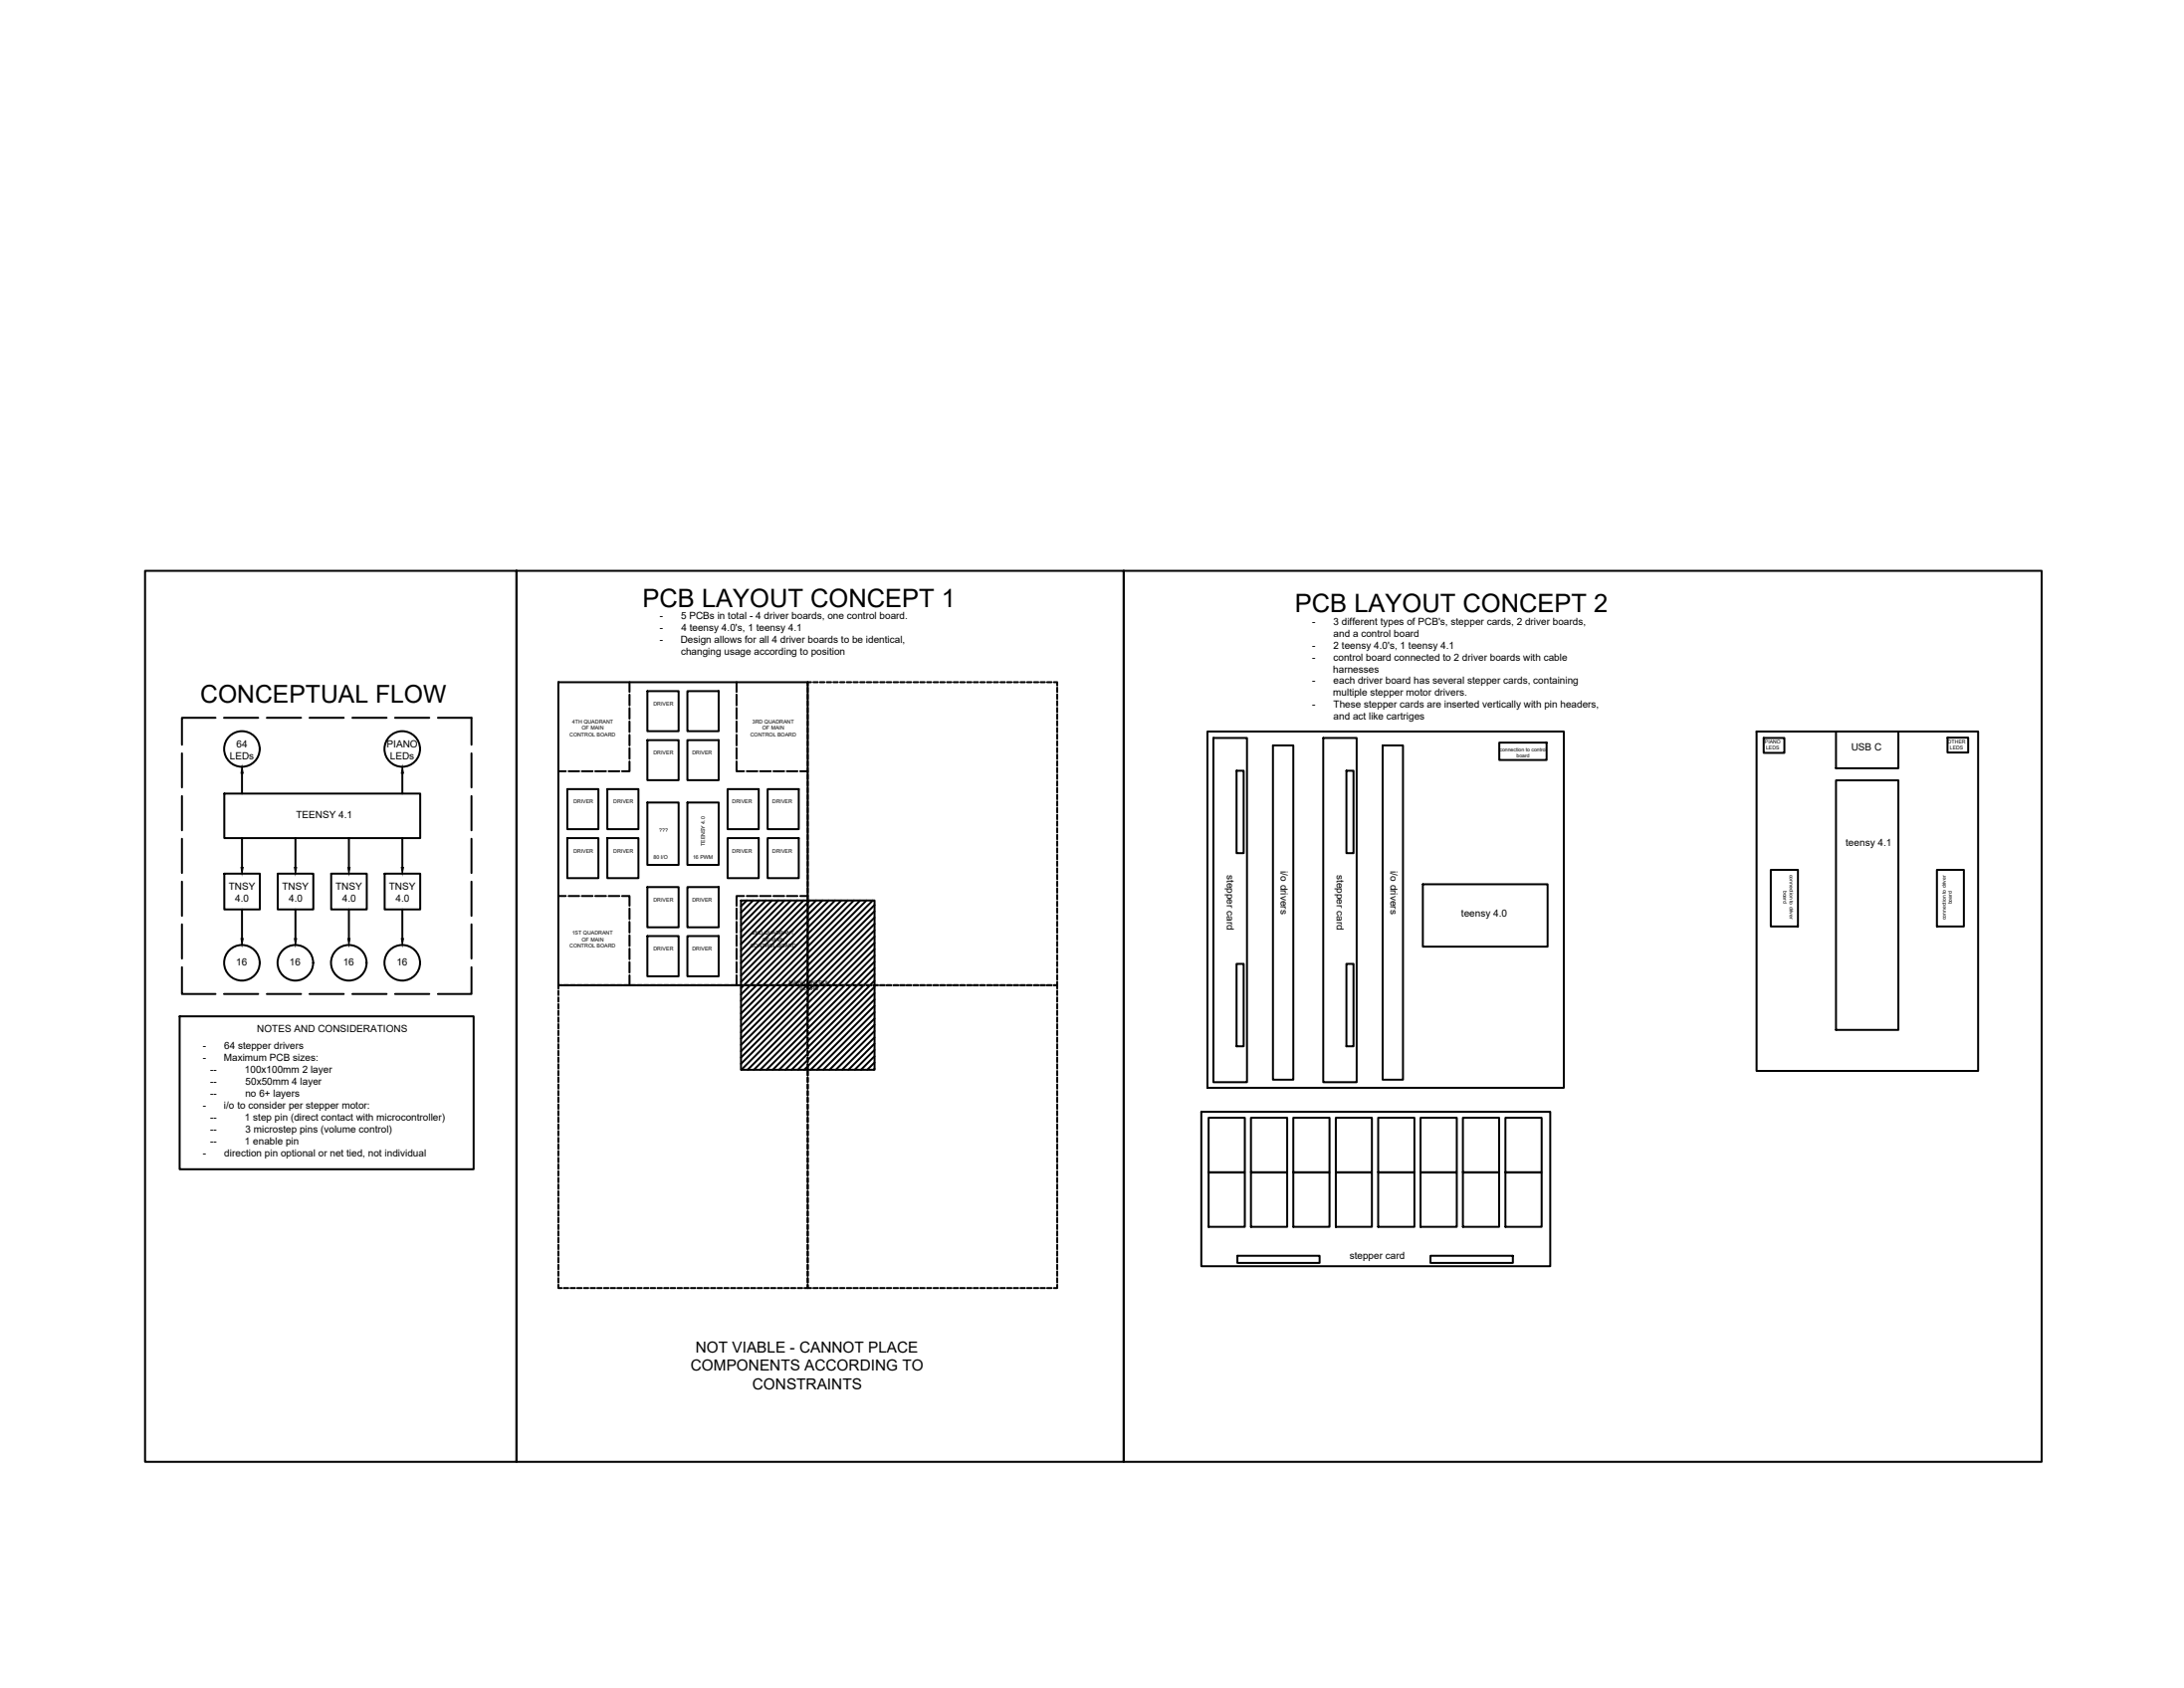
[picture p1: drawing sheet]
<svg xmlns="http://www.w3.org/2000/svg" width="279mm" height="216mm" viewBox="0 0 279 216" stroke-linecap="round" stroke-linejoin="round" font-family="sans-serif">
<!-- layer: 0 -->
<g fill="none" stroke="#000" stroke-width=".25">
<path d="M18.6 73h47.5v114h-47.5zM66.1 73h77.7v114h-77.7zM143.8 73h117.4v114h-117.4zM23.3 96.4v4.3M27.6 91.8h-4.3v3.5M28.7 91.8h4.3M31 98.9v2.6M34.1 91.8h4.4M39.6 91.8h4.4M45.1 91.8h4.4M50.5 91.8h4.4M51.5 98.9v2.6"/>
<path d="M56 91.8h4.3v3.5M60.3 96.4v4.3M71.4 87.3h31.9v38.7h-31.9zM71.4 98.6h1M72.7 98.6h1.4M74.4 98.6h1.4M76.2 98.6h1.3M77.9 98.6h1.3M80.5 97.4v1.2h-.9M80.5 87.3v1.2M80.5 88.8v1.4M80.5 90.6v1.3"/>
<path d="M80.5 92.3v1.3M80.5 94v1.3M80.5 95.7v1.4M82.8 88.4h4v5.1h-4zM82.8 94.7h4v5.1h-4zM87.9 88.4h4v5.1h-4zM87.9 94.7h4v5.1h-4zM94.2 97.4v1.2h1M94.2 87.3v1.2M94.2 88.8v1.4M94.2 90.6v1.3M94.2 92.3v1.3"/>
<path d="M94.2 94v1.3M94.2 95.7v1.4M95.5 98.6h1.4M97.2 98.6h1.4M98.9 98.6h1.4M100.7 98.6h1.3M102.4 98.6h.9M103.3 88v.5M103.3 88.8v.6M103.3 89.7v.5M103.3 90.5v.6M103.3 91.4v.6"/>
<path d="M103.3 92.2v.6M103.3 93.1v.6M103.3 93.9v.6M103.3 94.8v.6M103.3 95.7v.5M103.3 96.5v.6M103.3 97.4v.5M103.3 98.2v.6M103.3 99.1v.5M103.3 99.9v.6M103.8 87.3h-.5v.4M104 87.3h.6"/>
<path d="M104.9 87.3h.6M105.8 87.3h.5M106.6 87.3h.6M107.5 87.3h.5M108.3 87.3h.6M109.2 87.3h.5M110 87.3h.6M110.9 87.3h.6M111.7 87.3h.6M112.6 87.3h.6M113.4 87.3h.6M114.3 87.3h.6"/>
<path d="M115.2 87.3h.5M116 87.3h.6M116.9 87.3h.5M117.7 87.3h.6M118.6 87.3h.5M119.4 87.3h.6M120.3 87.3h.6M121.2 87.3h.5M122 87.3h.6M122.8 87.3h.6M123.7 87.3h.6M124.6 87.3h.5"/>
<path d="M125.4 87.3h.6M126.3 87.3h.5M127.1 87.3h.6M128 87.3h.6M128.8 87.3h.6M129.7 87.3h.6M130.5 87.3h.6M131.4 87.3h.6M132.3 87.3h.5M133.1 87.3h.6M134 87.3h.5M134.8 87.3h.4v.4"/>
<path d="M135.2 88v.5M135.2 88.8v.6M135.2 89.7v.5M135.2 90.5v.6M135.2 91.4v.6M135.2 92.2v.6M135.2 93.1v.6M135.2 93.9v.6M135.2 94.8v.6M135.2 95.7v.5M135.2 96.5v.6M135.2 97.4v.5"/>
<path d="M135.2 98.2v.6M135.2 99.1v.5M135.2 99.9v.6M154.5 93.6h45.6v45.5h-45.6zM155.2 94.4h4.3v44h-4.3zM158.2 98.6h.9v10.5h-.9zM162.8 95.3h2.7v42.8h-2.7zM169.3 94.4h4.3v44h-4.3zM172.2 98.6h1v10.5h-1zM176.9 95.3h2.6v42.8h-2.6zM191.8 95h6.1v2.2h-6.1zM224.7 93.6h28.4v43.4h-28.4z"/>
<path d="M225.6 94.4h2.7v1.9h-2.7zM234.9 99.8h8v31.9h-8zM234.9 93.6h8v4.7h-8zM249.1 94.3h2.7v2h-2.7zM23.3 101.8v4.4M23.3 107.3v4.4M23.3 112.8v4.3M23.3 118.2v4.4M28.7 101.5h25.1v5.7h-25.1zM28.7 111.7h4.5v4.6h-4.5zM31 107.2v3.7M31 116.3v3.7"/>
<path d="M35.5 111.7h4.6v4.6h-4.6zM37.8 107.2v3.7M37.8 116.3v3.7M42.4 111.7h4.5v4.6h-4.5zM44.6 107.2v3.7M44.6 116.3v3.7M49.2 111.7h4.6v4.6h-4.6zM51.5 107.2v3.7M51.5 116.3v3.7M60.3 101.8v4.4M60.3 107.3v4.4M60.3 112.8v4.3"/>
<path d="M60.3 118.2v4.4M71.4 114.6h1M72.6 100.9h4v5.2h-4zM72.6 107.2h4v5.1h-4zM72.7 114.6h1.4M74.4 114.6h1.4M76.2 114.6h1.3M77.7 100.9h4v5.2h-4zM77.7 107.2h4v5.1h-4zM77.9 114.6h1.3M79.6 114.6h.9v1.3M80.5 116.2v1.4"/>
<path d="M80.5 117.9v1.4M80.5 119.6v1.4M82.8 113.5h4v5.1h-4zM82.8 119.7h4v5.2h-4zM82.8 102.6h4v8h-4zM87.9 113.5h4v5.1h-4zM87.9 119.7h4v5.2h-4zM87.9 102.6h4v8h-4zM93.1 100.9h4v5.2h-4zM93.1 107.2h4v5.1h-4zM94.2 116.2v1.4M94.2 117.9v1.4"/>
<path d="M94.2 119.6v1.4M94.8 115.2h17.1v21.6h-17.1zM95.2 114.6h-1v1.3M95.5 115.2l-.7 .7M95.5 114.6h1.4M96.3 115.2l-1.5 1.5M97.1 115.2l-2.3 2.3M97.2 114.6h1.4M98 115.2l-3.2 3.1M98.2 100.9h4v5.2h-4zM98.2 107.2h4v5.1h-4zM98.8 115.2l-4 4"/>
<path d="M98.9 114.6h1.4M99.6 115.2l-4.8 4.8M100.4 115.2l-5.6 5.6M100.7 114.6h1.3M101.2 115.2l-6.4 6.4M102 115.2l-7.2 7.2M102.4 114.6h.9M102.8 115.2l-8 8M103.3 100.8v.6M103.3 101.6v.6M103.3 102.5v.6M103.3 103.3v.6"/>
<path d="M103.3 104.2v.6M103.3 105.1v.5M103.3 105.9v.6M103.3 106.8v.5M103.3 107.6v.6M103.3 108.5v.6M103.3 109.3v.6M103.3 110.2v.6M103.3 111v.6M103.3 111.9v.6M103.3 112.8v.5M103.3 113.6v.6"/>
<path d="M103.3 114.5v.5M103.3 115.3v.6M103.3 116.2v.5M103.3 117v.6M103.3 117.9v.6M103.3 118.7v.6M103.3 119.6v.6M103.6 115.2l-8.8 8.8M104.4 115.2l-9.6 9.6M105.2 115.2l-10.4 10.4M106 115.2l-11.2 11.2M106.8 115.2l-12 12"/>
<path d="M107.6 115.2l-12.8 12.8M108.4 115.2l-13.6 13.6M109.2 115.2l-14.4 14.4M110 115.2l-15.2 15.2M110.8 115.2l-16 16M111.6 115.2l-16.8 16.8M111.9 115.7l-17.1 17.1M111.9 116.6l-17.1 17.1M111.9 117.4l-17.1 17.1M111.9 118.2l-17.1 17.1M111.9 119l-17.1 17.1M111.9 119.8l-17.1 17"/>
<path d="M135.2 100.8v.6M135.2 101.6v.6M135.2 102.5v.6M135.2 103.3v.6M135.2 104.2v.6M135.2 105.1v.5M135.2 105.9v.6M135.2 106.8v.5M135.2 107.6v.6M135.2 108.5v.6M135.2 109.3v.6M135.2 110.2v.6"/>
<path d="M135.2 111v.6M135.2 111.9v.6M135.2 112.8v.5M135.2 113.6v.6M135.2 114.5v.5M135.2 115.3v.6M135.2 116.2v.5M135.2 117v.6M135.2 117.9v.6M135.2 118.7v.6M135.2 119.6v.6M182 113.1h16v8h-16z"/>
<path d="M226.5 111.3h3.5v7.2h-3.5zM247.8 111.3h3.4v7.2h-3.4zM23 130h37.6v19.5h-37.6zM23.3 123.7v3.4h4.3M28.7 127.1h4.3M34.1 127.1h4.4M39.6 127.1h4.4M45.1 127.1h4.4M50.5 127.1h4.4M60.3 123.7v3.4h-4.3M71.4 126.7v.6M71.4 127.6v.5"/>
<path d="M71.4 128.4v.6M71.4 129.3v.5M71.4 130.1v.6M71.4 131v.6M71.4 131.8v.6M71.4 132.7v.6M71.4 133.5v.6M71.4 134.4v.6M71.4 135.3v.5M71.4 136.1v.6M71.4 137v.5M71.4 137.8v.6"/>
<path d="M71.4 138.7v.5M71.4 139.5v.6M71.9 126h-.5v.4M72.1 126h.6M73 126h.6M73.8 126h.6M74.7 126h.6M75.6 126h.5M76.4 126h.6M77.3 126h.5M78.1 126h.6M79 126h.5"/>
<path d="M79.8 126h.6M80.5 121.3v1.4M80.5 123v1.4M80.5 124.7v1.3M80.7 126h.6M81.5 126h.6M82.4 126h.6M83.2 126h.6M84.1 126h.6M85 126h.5M85.8 126h.6M86.7 126h.5"/>
<path d="M87.5 126h.6M88.4 126h.6M89.2 126h.6M90.1 126h.5M90.9 126h.6M91.8 126h.6M92.7 126h.5M93.5 126h.6M94.2 121.3v1.4M94.2 123v1.4M94.2 124.7v1.3M94.4 126h.5"/>
<path d="M95.2 126h.6M96.1 126h.5M96.9 126h.6M97.8 126h.6M98.6 126h.6M99.5 126h.6M100.3 126h.6M101.2 126h.6M102.1 126h.5M103.3 125.6v.4h.5h-.5v.4v-.4h-.4M103.3 120.4v.6M103.3 121.3v.6"/>
<path d="M103.3 122.2v.5M103.3 123v.6M103.3 123.9v.5M103.3 124.7v.6M103.3 126.7v.6M103.3 127.6v.5M103.3 128.4v.6M103.3 129.3v.5M103.3 130.1v.6M103.3 131v.6M103.3 131.8v.6M103.3 132.7v.6"/>
<path d="M103.3 133.5v.6M103.3 134.4v.6M103.3 135.3v.5M103.3 136.1v.6M103.3 137v.5M103.3 137.8v.6M103.3 138.7v.5M103.3 139.5v.6M104 126h.6M104.9 126h.6M105.8 126h.5M106.6 126h.6"/>
<path d="M107.5 126h.5M108.3 126h.6M109.2 126h.5M110 126h.6M110.9 126h.6M111.7 126h.6M111.9 120.6l-16.3 16.2M111.9 121.4l-15.5 15.4M111.9 122.2l-14.6 14.6M111.9 123l-13.8 13.8M111.9 123.8l-13 13M111.9 124.6l-12.2 12.2"/>
<path d="M111.9 125.4l-11.4 11.4M111.9 126.2l-10.6 10.6M111.9 127l-9.8 9.8M111.9 127.8l-9 9M111.9 128.6l-8.2 8.2M111.9 129.5l-7.4 7.3M111.9 130.3l-6.6 6.5M111.9 131.1l-5.8 5.7M111.9 131.9l-5 4.9M111.9 132.7l-4.2 4.1M111.9 133.5l-3.4 3.3M111.9 134.3l-2.6 2.5"/>
<path d="M111.9 135.1l-1.8 1.7M111.9 135.9l-1 .9M111.9 136.7l-.1 .1M112.6 126h.6M113.4 126h.6M114.3 126h.6M115.2 126h.5M116 126h.6M116.9 126h.5M117.7 126h.6M118.6 126h.5M119.4 126h.6"/>
<path d="M120.3 126h.6M121.2 126h.5M122 126h.6M122.8 126h.6M123.7 126h.6M124.6 126h.5M125.4 126h.6M126.3 126h.5M127.1 126h.6M128 126h.6M128.8 126h.6M129.7 126h.6"/>
<path d="M130.5 126h.6M131.4 126h.6M132.3 126h.5M133.1 126h.6M134 126h.5M135.2 125.6v.4h-.4h.4v.4M135.2 120.4v.6M135.2 121.3v.6M135.2 122.2v.5M135.2 123v.6M135.2 123.9v.5M135.2 124.7v.6"/>
<path d="M135.2 126.7v.6M135.2 127.6v.5M135.2 128.4v.6M135.2 129.3v.5M135.2 130.1v.6M135.2 131v.6M135.2 131.8v.6M135.2 132.7v.6M135.2 133.5v.6M135.2 134.4v.6M135.2 135.3v.5M135.2 136.1v.6"/>
<path d="M135.2 137v.5M135.2 137.8v.6M135.2 138.7v.5M135.2 139.5v.6M158.2 123.3h.9v10.5h-.9zM172.2 123.3h1v10.5h-1zM71.4 140.4v.6M71.4 141.3v.5M71.4 142.1v.6M71.4 142.9v.6M71.4 143.8v.6M71.4 144.7v.5"/>
<path d="M71.4 145.5v.6M71.4 146.4v.5M71.4 147.2v.6M71.4 148.1v.6M71.4 148.9v.6M71.4 149.8v.6M71.4 150.7v.5M71.4 151.5v.6M71.4 152.4v.5M71.4 153.2v.6M71.4 154.1v.5M71.4 154.9v.6"/>
<path d="M71.4 155.8v.5M71.4 156.6v.6M71.4 157.5v.6M71.4 158.3v.6M71.4 159.2v.6M103.3 140.4v.6M103.3 141.3v.5M103.3 142.1v.6M103.3 142.9v.6M103.3 143.8v.6M103.3 144.7v.5M103.3 145.5v.6"/>
<path d="M103.3 146.4v.5M103.3 147.2v.6M103.3 148.1v.6M103.3 148.9v.6M103.3 149.8v.6M103.3 150.7v.5M103.3 151.5v.6M103.3 152.4v.5M103.3 153.2v.6M103.3 154.1v.5M103.3 154.9v.6M103.3 155.8v.5"/>
<path d="M103.3 156.6v.6M103.3 157.5v.6M103.3 158.3v.6M103.3 159.2v.6M135.2 140.4v.6M135.2 141.3v.5M135.2 142.1v.6M135.2 142.9v.6M135.2 143.8v.6M135.2 144.7v.5M135.2 145.5v.6M135.2 146.4v.5"/>
<path d="M135.2 147.2v.6M135.2 148.1v.6M135.2 148.9v.6M135.2 149.8v.6M135.2 150.7v.5M135.2 151.5v.6M135.2 152.4v.5M135.2 153.2v.6M135.2 154.1v.5M135.2 154.9v.6M135.2 155.8v.5M135.2 156.6v.6"/>
<path d="M135.2 157.5v.6M135.2 158.3v.6M135.2 159.2v.6M153.7 142.2h44.6v19.8h-44.6zM154.6 143h4.7v6.9h-4.7zM154.6 150h4.7v6.9h-4.7zM160 143h4.7v6.9h-4.7zM160 150h4.7v6.9h-4.7zM165.5 143h4.6v6.9h-4.6zM165.5 150h4.6v6.9h-4.6zM170.9 143h4.6v6.9h-4.6zM170.9 150h4.6v6.9h-4.6z"/>
<path d="M176.3 143h4.6v6.9h-4.6zM176.3 150h4.6v6.9h-4.6zM181.7 143h4.7v6.9h-4.7zM181.7 150h4.7v6.9h-4.7zM187.1 143h4.7v6.9h-4.7zM187.1 150h4.7v6.9h-4.7zM192.6 143h4.6v6.9h-4.6zM192.6 150h4.6v6.9h-4.6zM71.4 164.3v.4h.5M71.4 160v.6M71.4 160.9v.6M71.4 161.8v.5"/>
<path d="M71.4 162.6v.6M71.4 163.5v.5M72.1 164.7h.6M73 164.7h.6M73.8 164.7h.6M74.7 164.7h.6M75.6 164.7h.5M76.4 164.7h.6M77.3 164.7h.5M78.1 164.7h.6M79 164.7h.5M79.8 164.7h.6"/>
<path d="M80.7 164.7h.6M81.5 164.7h.6M82.4 164.7h.6M83.2 164.7h.6M84.1 164.7h.6M85 164.7h.5M85.8 164.7h.6M86.7 164.7h.5M87.5 164.7h.6M88.4 164.7h.6M89.2 164.7h.6M90.1 164.7h.5"/>
<path d="M90.9 164.7h.6M91.8 164.7h.6M92.7 164.7h.5M93.5 164.7h.6M94.4 164.7h.5M95.2 164.7h.6M96.1 164.7h.5M96.9 164.7h.6M97.8 164.7h.6M98.6 164.7h.6M99.5 164.7h.6M100.3 164.7h.6"/>
<path d="M101.2 164.7h.6M102.1 164.7h.5M102.9 164.7h.4v-.4v.4h.5M103.3 160v.6M103.3 160.9v.6M103.3 161.8v.5M103.3 162.6v.6M103.3 163.5v.5M104 164.7h.6M104.9 164.7h.6M105.8 164.7h.5M106.6 164.7h.6"/>
<path d="M107.5 164.7h.5M108.3 164.7h.6M109.2 164.7h.5M110 164.7h.6M110.9 164.7h.6M111.7 164.7h.6M112.6 164.7h.6M113.4 164.7h.6M114.3 164.7h.6M115.2 164.7h.5M116 164.7h.6M116.9 164.7h.5"/>
<path d="M117.7 164.7h.6M118.6 164.7h.5M119.4 164.7h.6M120.3 164.7h.6M121.2 164.7h.5M122 164.7h.6M122.8 164.7h.6M123.7 164.7h.6M124.6 164.7h.5M125.4 164.7h.6M126.3 164.7h.5M127.1 164.7h.6"/>
<path d="M128 164.7h.6M128.8 164.7h.6M129.7 164.7h.6M130.5 164.7h.6M131.4 164.7h.6M132.3 164.7h.5M133.1 164.7h.6M134 164.7h.5M135.2 164.3v.4h-.4M135.2 160v.6M135.2 160.9v.6M135.2 161.8v.5"/>
<path d="M135.2 162.6v.6M135.2 163.5v.5M158.3 160.6h10.5v.9h-10.5zM183 160.6h10.5v.9h-10.5z"/>
<circle cx="30.9" cy="95.8" r="2.28"/>
<circle cx="51.5" cy="95.8" r="2.28"/>
<circle cx="30.9" cy="123.1" r="2.28"/>
<circle cx="37.8" cy="123.1" r="2.28"/>
<circle cx="44.6" cy="123.1" r="2.28"/>
<circle cx="51.5" cy="123.1" r="2.28"/>
</g>
<path d="M31 98.1l.1 .8h-.3zM51.5 98.1l.1 .8h-.3zM30.8 110.9h.3l-.1 .8zM37.7 110.9h.2l-.1 .8zM44.5 110.9h.3l-.2 .8zM51.3 110.9h.3l-.1 .8zM30.8 120h.3l-.1 .9zM37.7 120h.2l-.1 .9zM44.5 120h.3l-.2 .9zM51.3 120h.3l-.1 .9z" fill="#000" stroke="#000" stroke-width=".13"/>
<g font-size="3.2">
<text x="82.2" y="77.7">PCB LAYOUT CONCEPT 1</text>
<text x="165.7" y="78.3">PCB LAYOUT CONCEPT 2</text>
</g>
<text font-size="3.1" x="25.6" y="89.9">CONCEPTUAL FLOW</text>
<g font-size="2">
<text x="89" y="173">NOT VIABLE - CANNOT PLACE</text>
<text x="88.4" y="175.4">COMPONENTS ACCORDING TO</text>
<text x="96.3" y="177.7">CONSTRAINTS</text>
</g>
<g font-size="1.3">
<text x="84.4" y="79.2">-</text>
<text x="84.4" y="80.7">-</text>
<text x="84.4" y="82.3">-</text>
<text x="87.1" y="82.3">Design allows for all 4 driver boards to be identical,</text>
<text x="87.1" y="79.2">5 PCBs in total - 4 driver boards, one control board.</text>
<text x="87.1" y="83.8">changing usage according to position</text>
<text x="87.2" y="80.7">4 teensy 4.0's, 1 teensy 4.1</text>
<text x="167.9" y="79.9">-</text>
<text x="167.9" y="83">-</text>
<text x="170.6" y="79.9">3 different types of PCB's, stepper cards, 2 driver boards,</text>
<text x="170.6" y="81.4">and a control board</text>
<text x="170.6" y="83">2 teensy 4.0's, 1 teensy 4.1</text>
<text x="167.9" y="84.5">-</text>
<text x="167.9" y="87.5">-</text>
<text x="170.6" y="86">harnesses</text>
<text x="170.6" y="89">multiple stepper motor drivers.</text>
<text x="170.6" y="84.5">control board connected to 2 driver boards with cable</text>
<text x="170.6" y="87.5">each driver board has several stepper cards, containing</text>
<text x="30.3" y="95.6">64</text>
<text x="49.5" y="95.6">PIANO</text>
<text x="167.9" y="90.6">-</text>
<text x="170.6" y="90.6">These stepper cards are inserted vertically with pin headers,</text>
<text x="170.6" y="92.1">and act like cartriges</text>
<text x="29.4" y="97.1">LEDs</text>
<text x="49.9" y="97.1">LEDs</text>
<text x="236.8" y="96">USB C</text>
<text x="37.9" y="104.7">TEENSY 4.1</text>
<text x="29.3" y="113.8">TNSY</text>
<text x="36.1" y="113.8">TNSY</text>
<text x="42.9" y="113.8">TNSY</text>
<text x="49.8" y="113.8">TNSY</text>
<text x="157" y="111.9" transform="rotate(90 157 111.9)">stepper card</text>
<text x="163.8" y="111.4" transform="rotate(90 163.8 111.4)">i/o drivers</text>
<text x="171" y="111.9" transform="rotate(90 171 111.9)">stepper card</text>
<text x="177.9" y="111.4" transform="rotate(90 177.9 111.4)">i/o drivers</text>
<text x="236.1" y="108.2">teensy 4.1</text>
<text x="30.1" y="115.3">4.0</text>
<text x="36.9" y="115.3">4.0</text>
<text x="43.8" y="115.3">4.0</text>
<text x="50.6" y="115.3">4.0</text>
<text x="186.9" y="117.2">teensy 4.0</text>
<text x="30.2" y="123.5">16</text>
<text x="37.1" y="123.5">16</text>
<text x="43.9" y="123.5">16</text>
<text x="50.7" y="123.5">16</text>
<text x="26" y="134.2">-</text>
<text x="26" y="135.7">-</text>
<text x="26.9" y="137.3">--</text>
<text x="28.6" y="135.7">Maximum PCB sizes:</text>
<text x="28.7" y="134.2">64 stepper drivers</text>
<text x="31.3" y="137.3">100x100mm 2 layer</text>
<text x="32.9" y="132">NOTES AND CONSIDERATIONS</text>
<text x="26" y="141.8">-</text>
<text x="26.9" y="138.8">--</text>
<text x="26.9" y="140.3">--</text>
<text x="26.9" y="143.4">--</text>
<text x="28.7" y="141.8">i/o to consider per stepper motor:</text>
<text x="31.3" y="143.4">1 step pin (direct contact with microcontroller)</text>
<text x="31.4" y="140.3">no 6+ layers</text>
<text x="31.4" y="138.8">50x50mm 4 layer</text>
<text x="26" y="147.9">-</text>
<text x="26.9" y="144.9">--</text>
<text x="26.9" y="146.4">--</text>
<text x="28.7" y="147.9">direction pin optional or net tied, not individual</text>
<text x="31.3" y="146.4">1 enable pin</text>
<text x="31.4" y="144.9">3 microstep pins (volume control)</text>
<text x="172.6" y="161.1">stepper card</text>
</g>
<g font-size=".7">
<text x="72.9" y="94.2">CONTROL BOARD</text>
<text x="73.2" y="92.5">4TH QUADRANT</text>
<text x="74.4" y="93.4">OF MAIN</text>
<text x="83.6" y="90.2">DRIVER</text>
<text x="96" y="94.2">CONTROL BOARD</text>
<text x="96.3" y="92.5">3RD QUADRANT</text>
<text x="97.5" y="93.4">OF MAIN</text>
<text x="225.8" y="95.1">PIANO</text>
<text x="225.9" y="95.9">LEDS</text>
<text x="249.2" y="95">OTHER</text>
<text x="249.5" y="95.8">LEDS</text>
<text x="83.6" y="96.5">DRIVER</text>
<text x="88.6" y="96.5">DRIVER</text>
<text x="191.8" y="96.1">connection to control</text>
<text x="194" y="96.8">board</text>
<text x="73.4" y="102.8">DRIVER</text>
<text x="78.5" y="102.8">DRIVER</text>
<text x="84.3" y="106.5">???</text>
<text x="93.7" y="102.8">DRIVER</text>
<text x="98.8" y="102.8">DRIVER</text>
<text x="73.4" y="109.1">DRIVER</text>
<text x="78.5" y="109.1">DRIVER</text>
<text x="83.6" y="109.9">80 I/O</text>
<text x="88.6" y="109.8">16 PWM</text>
<text x="90.2" y="108.2" transform="rotate(-90 90.2 108.2)">TEENSY 4.0</text>
<text x="93.7" y="109.1">DRIVER</text>
<text x="98.8" y="109.1">DRIVER</text>
<text x="228.1" y="113.9" transform="rotate(90 228.1 113.9)">board</text>
<text x="228.9" y="111.9" transform="rotate(90 228.9 111.9)">connection to driver</text>
<text x="73.2" y="119.6">1ST QUADRANT</text>
<text x="83.6" y="115.3">DRIVER</text>
<text x="88.6" y="115.3">DRIVER</text>
<text x="96.3" y="119.6">2ND QUADRANT</text>
<text x="248.9" y="117.7" transform="rotate(-90 248.9 117.7)">connection to driver</text>
<text x="249.7" y="115.6" transform="rotate(-90 249.7 115.6)">board</text>
<text x="72.9" y="121.2">CONTROL BOARD</text>
<text x="74.4" y="120.4">OF MAIN</text>
<text x="83.6" y="121.6">DRIVER</text>
<text x="88.6" y="121.6">DRIVER</text>
<text x="96" y="121.2">CONTROL BOARD</text>
<text x="97.5" y="120.4">OF MAIN</text>
<text x="100.9" y="125.9">MAIN CONTROL</text>
<text x="102.3" y="126.7">BOARD</text>
</g>
</svg>
